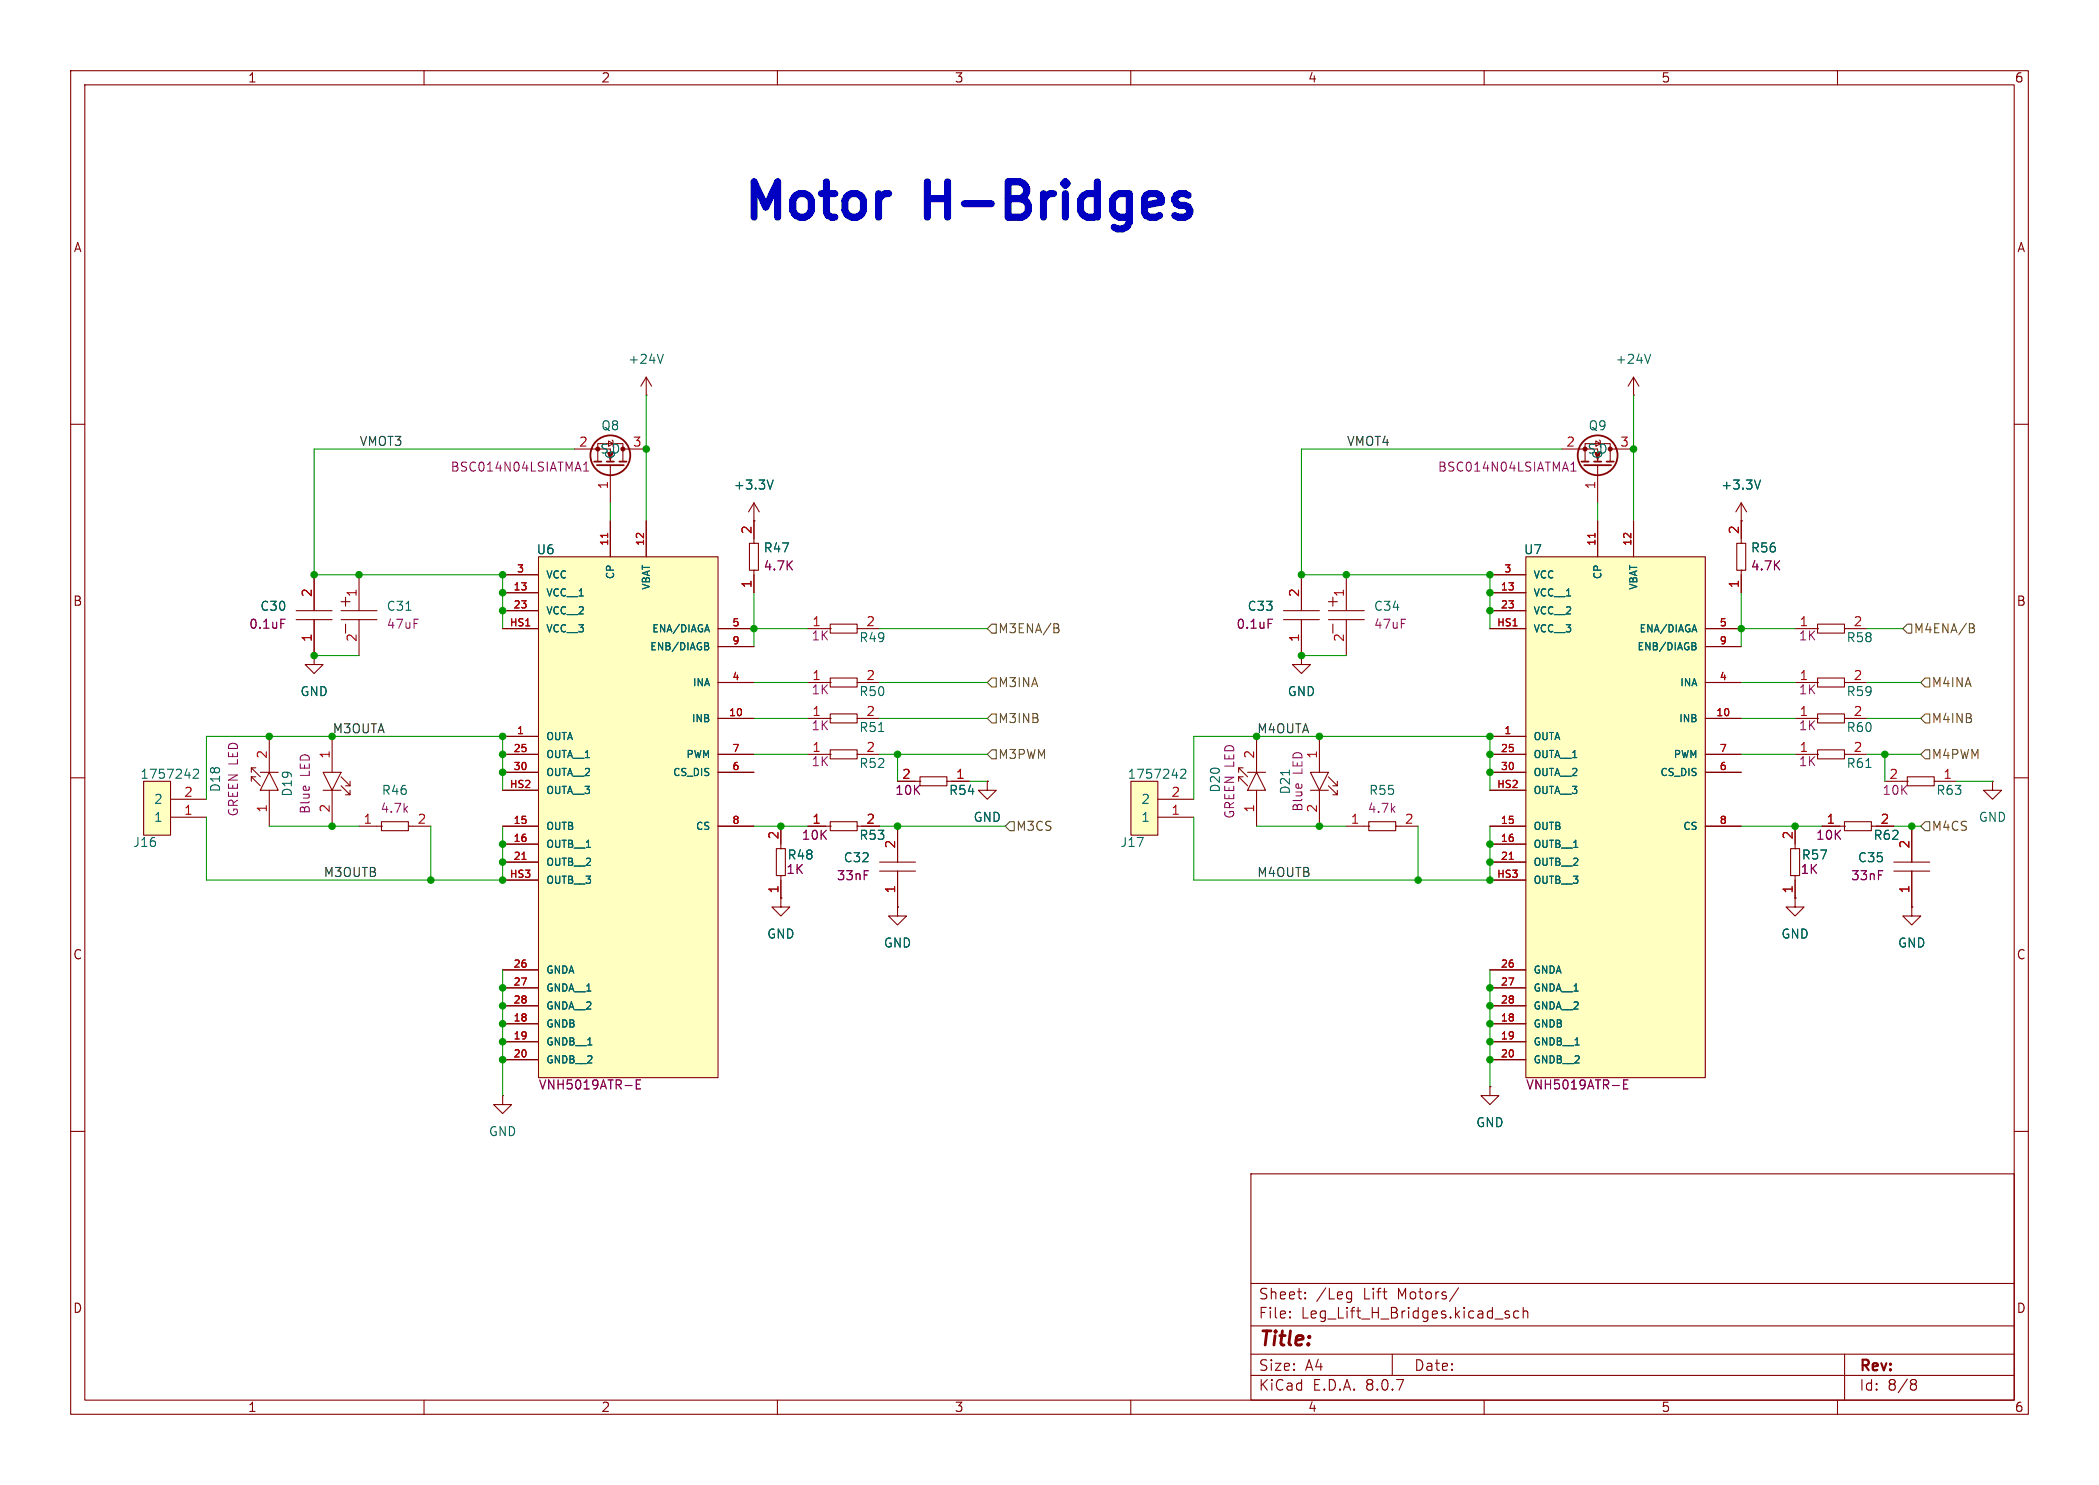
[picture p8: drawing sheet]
<svg xmlns="http://www.w3.org/2000/svg" width="297mm" height="210mm" viewBox="0 0 297 210" stroke-linecap="round" stroke-linejoin="round" font-family="sans-serif">
<g fill="none" stroke="#840000" stroke-width=".15">
<path d="M10 10h277v190h-277zM12 12h273v186h-273zM60 10v2M110 10v2M160 10v2M210 10v2M260 10v2M231.1 55.9h.1M231.1 53.3l-.7 1.3M231.1 53.3v2.6M231.1 53.3l.8 1.3M10 60h2"/>
<path d="M221 63.5h3.3M224.3 63.5v-.8h3.5v.8M224.3 63.5v1.8M225.8 62.4l.6 .3-.6 .4zM226.1 65.8v5.3M226.3 62.2l.1 .2v.7l.2 .1M227.8 63.5v1.8M227.8 63.5h3.3M246.4 73.7h.1M246.4 71.1l-.8 1.3M246.4 71.1v2.6M246.4 71.1l.7 1.3"/>
<path d="M285 60h2M257.2 88.3h3.8v1.2h-3.8zM257.2 95.9h3.8v1.3h-3.8zM261 88.9h.1M261 96.5h.1M261 88.9h3.2M261 96.5h3.2M10 110h2M50.8 116.8h3.2M54 116.2h3.8v1.3h-3.8zM54 116.8h.1M57.8 116.8h.1"/>
<path d="M57.8 116.8h3.2M127 110.5h3.2M130.2 109.9h3.8v1.2h-3.8zM130.2 110.5h.1M134 110.5h.1M134 110.5h3.2M139.7 110.5v1.3h1.3l-1.3 1.2-1.3-1.2h1.3M139.7 110.5h.1M175.3 109.2v-.6l1.2 1.3M175.3 108.6h.6M175.9 109.9h-.6l1.2 1.2M176.5 109.2h2.6"/>
<path d="M177.8 109.2l1.3 2.6h-2.6zM177.8 104.1v5.1M177.8 111.8v5M185.4 109.2h2.6l-1.3 2.6zM185.4 111.8h2.6M186.7 104.1v5.1M186.7 111.8v5M188 111.1l1.2 1.3v-.6M188 109.9l1.2 1.2M188.6 111.1h.6M188.6 112.4h.6M189.2 110.5v.6"/>
<path d="M190.5 116.8h3.2M193.7 116.2h3.8v1.3h-3.8zM193.7 116.8h.1M197.5 116.8h.1M197.5 116.8h3.2M254 116.8v3.2M257.2 106h3.8v1.3h-3.8zM257.2 101h3.8v1.2h-3.8zM257.8 116.8h3.2M261 116.2h3.8v1.3h-3.8zM261 106.7h.1M261 101.6h.1"/>
<path d="M261 116.8h.1M261 106.7h3.2M261 101.6h3.2M264.8 116.8h.1M264.8 116.8h3.2M285 110h2M253.4 120h1.2v3.8h-1.2zM254 127v1.3h1.3l-1.3 1.2-1.3-1.2h1.3M254 127h.1M254 123.8h.1M254 120h.1M254 123.8v3.2"/>
<path d="M270.5 128.3v1.2h1.3l-1.3 1.3-1.3-1.3h1.3M270.5 128.3h.1M71.1 154.9v1.3h1.3l-1.3 1.3-1.3-1.3h1.3M71.1 154.9h.1M10 160h2M177 166h108v32h-108zM285 160h2M60 198v2M110 198v2M160 198v2M177 194.5h108M177 191.5h108"/>
<path d="M177 187.5h108M177 181.5h108M182.5 186.3h.1l-.1 .1M182.5 186.3v.1M182.5 185.5v.1M182.5 185.5h.1l-.1 .1M184.7 183.6v.1M184.7 183.6h-.1l.1 .1M184.7 182.8v.1M184.7 182.8h-.1l.1 .1M190.8 182.7l.4 .1M191.2 182.7v1.2a.41 .41 0 0 1-.5 .3"/>
<path d="M191.2 183.6l-.4 .1M197 191.5v3M206.4 182.1l-1.3 2M210 198v2M213.5 185.5l-.3-.1-.2 .2v.2l.5 .2 .1 .1-.1 .2-.1 .1-.4-.1M214.9 185.5l-.4-.1-.3 .3v.4l.1 .2 .2 .1 .4-.1M215.5 185.5a.37 .37 0 0 1 .7 .1v.8M215.5 184.9v1.5M260 198v2M261 191.5v6.5M270.6 195.1l.4 .1a.31 .31 0 0 1 .2 .3 .31 .31 0 0 1-.3 .2M270.6 195.7h.3"/>
<path d="M270.9 195.7l.2 .2 .1 .4-.2 .2-.4 .1"/>
</g>
<path d="M233.6 50.1l-.5 1.3M249.1 67.9l-.4 1.3M182.4 108.9v.7M264 108.5h.7" fill="none" stroke="#006464" stroke-width=".15"/>
<g fill="none" stroke="#840000" stroke-width=".25">
<path d="M223.8 65.3h1M224.2 65.8h3.8M227.3 65.3h1"/>
<circle cx="226.1" cy="64.4" r="2.82"/>
</g>
<g fill="#840000" stroke="#840000" stroke-width=".15">
<circle cx="224.3" cy="63.5" r=".28"/>
<circle cx="227.8" cy="63.5" r=".28"/>
</g>
<path d="M222.3 66.6h.7M222.3 65.7l.3-.4v1.3" fill="none" stroke="#840084" stroke-width=".15"/>
<path d="M76.2 78.7h25.4v73.7h-25.4z" fill="#ffffc2"/>
<g fill="none" stroke="#840000" stroke-width=".15">
<path d="M91.4 55.9h.1M91.4 53.3v2.6M91.4 53.3l-.7 1.3M91.4 53.3l.8 1.3M76.2 78.7h25.4v73.7h-25.4zM81.3 63.5h3.3M84.6 63.5v-.8h3.5v.8M84.6 63.5v1.8M86.1 62.4l.6 .3-.6 .4zM86.4 65.8v5.3M86.4 73.7v5M86.6 62.2l.1 .2v.7l.2 .1"/>
<path d="M88.1 63.5v1.8M88.1 63.5h3.3M91.4 73.7v5M106 76.8h1.3v3.8h-1.3zM106.7 76.8h.1M106.7 73.7v3.1M245.7 76.8h1.3v3.8h-1.3zM246.4 76.8h.1M246.4 73.7v3.1M48.3 86.4h5M48.3 85.1h1.2M48.3 87.6h5"/>
<path d="M48.9 84.5v1.2M48.9 88.3v1.2M50.8 81.3v5.1M50.8 87.6v5.1M71.1 83.8h5.1M71.1 86.4h5.1M71.1 81.3h5.1M71.1 88.9h5.1M101.6 96.5h5.1M101.6 88.9h5.1M101.6 91.4h5.1M106.7 80.6h.1"/>
<path d="M106.7 80.6v3.2M117.5 88.3h3.8v1.2h-3.8zM117.5 95.9h3.8v1.3h-3.8zM121.3 88.9h.1M121.3 96.5h.1M121.3 96.5h3.2M121.3 88.9h3.2M181.6 86.4h5.1M181.6 87.6h5.1M184.1 92.7v1.3h1.3l-1.3 1.3-1.2-1.3h1.2M184.1 92.7h.1M184.1 81.3v5.1"/>
<path d="M184.1 87.6v5.1M188 86.4h5M188 85.1h1.2M188 87.6h5M188.6 84.5v1.2M188.6 88.3v1.2M190.5 81.3v5.1M190.5 87.6v5.1M246.4 80.6h.1M246.4 80.6v3.2M71.1 104.1h5.1M71.1 116.8h5.1"/>
<path d="M71.1 119.4h5.1M71.1 106.7h5.1M71.1 109.2h5.1M71.1 111.8h5.1M101.6 101.6h5.1M101.6 116.8h5.1M101.6 106.7h5.1M101.6 109.2h5.1M110.5 116.8v3.2M114.3 116.8h3.2M117.5 101h3.8v1.2h-3.8zM117.5 106h3.8v1.3h-3.8z"/>
<path d="M117.5 116.2h3.8v1.3h-3.8zM117.5 116.8h.1M121.3 101.6h.1M121.3 106.7h.1M121.3 116.8h.1M121.3 101.6h3.2M121.3 116.8h3.2M121.3 106.7h3.2M127 116.8v5.1M266.7 110.5h3.2M269.9 109.9h3.8v1.2h-3.8zM269.9 110.5h.1"/>
<path d="M270.5 116.8v5.1M273.7 110.5h.1M273.7 110.5h3.2M281.9 110.5v1.3h1.3l-1.3 1.2-1.2-1.2h1.2M281.9 110.5h.1M71.1 121.9h5.1M71.1 137.2h5.1M71.1 139.7h5.1M71.1 124.5h5.1M109.9 120h1.2v3.8h-1.2zM110.5 127v1.3h1.3l-1.3 1.2-1.3-1.2h1.3M110.5 127h.1"/>
<path d="M110.5 123.8h.1M110.5 120h.1M110.5 123.8v3.2M124.5 121.9h5M124.5 123.2h5M127 128.3v1.2h1.3l-1.3 1.3-1.3-1.3h1.3M127 128.3h.1M127 123.2v5.1M268 121.9h5M268 123.2h5M270.5 123.2v5.1M71.1 144.8h5.1"/>
<path d="M71.1 147.3h5.1M71.1 149.9h5.1M71.1 142.2h5.1M210.8 153.7v1.2h1.3l-1.3 1.3-1.3-1.3h1.3M210.8 153.7h.1"/>
</g>
<path d="M86 75.4v.6M73.9 121.5h.5" fill="none" stroke="#a90000" stroke-width=".15"/>
<path d="M93.9 50.1l-.5 1.3M57.4 86.3h.8M99.7 90.9l.5 .1v.2l-.2 .2M99.7 91.4h.3M100 88.3l.4 1.1M100 91.4l.3 .2-.1 .2-.5 .1M124.3 103.4h.7" fill="none" stroke="#006464" stroke-width=".15"/>
<path d="M82.6 66.6h.7M82.6 65.7l.3-.4v1.3M179.4 87.6h.6M90 153.3h.5M90.6 152.7h-.6v1.3h.6" fill="none" stroke="#840084" stroke-width=".15"/>
<g fill="none" stroke="#840000" stroke-width=".25">
<path d="M84.1 65.3h1M84.5 65.8h3.8M87.6 65.3h1"/>
<circle cx="86.4" cy="64.4" r="2.82"/>
</g>
<g fill="#840000" stroke="#840000" stroke-width=".15">
<circle cx="84.6" cy="63.5" r=".28"/>
<circle cx="88.1" cy="63.5" r=".28"/>
</g>
<path d="M160 110.5h3.8v7.6h-3.8z" fill="#ffffc2"/>
<path d="M160 110.5h3.8v7.6h-3.8zM163.8 115.6h5.1M163.8 113h5.1" fill="none" stroke="#840000" stroke-width=".15"/>
<path d="M167.1 108.9l.2-.1h.3l.1 .1 .1 .2-.1 .2-.7 .8h.8" fill="none" stroke="#006464" stroke-width=".15"/>
<path d="M215.9 78.7h25.4v73.7h-25.4z" fill="#ffffc2"/>
<g fill="none" stroke="#840000" stroke-width=".15">
<path d="M106.7 73.7h.1M106.7 71.1l-.8 1.3M106.7 71.1v2.6M106.7 71.1l.7 1.3M215.9 78.7h25.4v73.7h-25.4zM226.1 73.7v5M231.1 73.7v5M41.9 86.4h5.1M41.9 87.6h5.1M44.4 92.7v1.3h1.3l-1.3 1.3-1.2-1.3h1.2M44.4 92.7h.1M44.4 81.3v5.1"/>
<path d="M44.4 87.6v5.1M210.8 83.8h5.1M210.8 86.4h5.1M210.8 81.3h5.1M210.8 88.9h5.1M241.3 96.5h5.1M241.3 88.9h5.1M241.3 91.4h5.1M210.8 104.1h5.1M210.8 116.8h5.1M210.8 119.4h5.1M210.8 106.7h5.1"/>
<path d="M210.8 109.2h5.1M210.8 111.8h5.1M241.3 101.6h5.1M241.3 116.8h5.1M241.3 106.7h5.1M241.3 109.2h5.1M210.8 121.9h5.1M210.8 137.2h5.1M210.8 139.7h5.1M210.8 124.5h5.1M210.8 144.8h5.1M210.8 147.3h5.1"/>
<path d="M210.8 149.9h5.1M210.8 142.2h5.1"/>
</g>
<path d="M225.7 75.4v.6M213.6 121.5h.5" fill="none" stroke="#a90000" stroke-width=".15"/>
<path d="M109.4 67.9l-.4 1.3M239.4 90.9l.5 .1v.2l-.2 .2M239.4 91.4h.3M239.7 88.3l.4 1.1M239.7 91.4l.3 .2-.1 .2-.5 .1" fill="none" stroke="#006464" stroke-width=".15"/>
<path d="M39.7 87.6h.6M229.7 153.3h.5M230.3 152.7h-.6v1.3h.6" fill="none" stroke="#840084" stroke-width=".15"/>
<path d="M20.3 110.5h3.8v7.6h-3.8z" fill="#ffffc2"/>
<g fill="none" stroke="#840000" stroke-width=".15">
<path d="M86.4 73.7v5M91.4 73.7v5M106.7 73.7h.1M106.7 73.7v2.5M226.1 73.7v5M231.1 73.7v5M246.4 73.7h.1M246.4 73.7v2.5M44.4 92.7h.1M44.4 81.3v5.1M44.4 87.6v5.1M71.1 83.8h5.1"/>
<path d="M71.1 86.4h5.1M71.1 81.3h5.1M71.1 88.9h5.1M101.6 96.5h5.1M101.6 88.9h5.1M101.6 91.4h5.1M106.7 81.3v2.5M184.1 92.7h.1M184.1 81.3v5.1M184.1 87.6v5.1M210.8 83.8h5.1M210.8 86.4h5.1"/>
<path d="M210.8 81.3h5.1M210.8 88.9h5.1M241.3 96.5h5.1M241.3 88.9h5.1M241.3 91.4h5.1M246.4 81.3v2.5M20.3 110.5h3.8v7.6h-3.8zM24.1 115.6h5.1M24.1 113h5.1M35.6 109.2v-.6l1.2 1.3M35.6 109.9l1.2 1.2M35.6 109.9v.6"/>
<path d="M35.6 109.9h.6M35.6 108.6h.6M36.8 109.2h2.6M38.1 109.2l1.3 2.6h-2.6zM38.1 104.1v5.1M38.1 111.8v5M45.7 109.2h2.6l-1.3 2.6zM45.7 111.8h2.6M47 104.1v5.1M47 111.8v5M48.3 111.1l1.2 1.3v-.6M48.3 109.9l1.2 1.2"/>
<path d="M48.9 111.1h.6M48.9 112.4h.6M49.5 110.5v.6M71.1 109.2h5.1M71.1 111.8h5.1M71.1 104.1h5.1M71.1 116.8h5.1M71.1 119.4h5.1M71.1 106.7h5.1M101.6 109.2h5.1M101.6 101.6h5.1M101.6 116.8h5.1"/>
<path d="M101.6 106.7h5.1M110.5 116.8v2.6M114.3 116.8h2.5M121.9 116.8h2.6M127 110.5h2.5M127 116.8v5.1M134.6 110.5h2.6M139.7 110.5h.1M210.8 109.2h5.1M210.8 111.8h5.1M210.8 104.1h5.1M210.8 116.8h5.1"/>
<path d="M210.8 119.4h5.1M210.8 106.7h5.1M241.3 109.2h5.1M241.3 101.6h5.1M241.3 116.8h5.1M241.3 106.7h5.1M254 116.8v2.6M257.8 116.8h2.5M265.5 116.8h2.5M270.5 116.8v5.1M71.1 121.9h5.1M71.1 137.2h5.1"/>
<path d="M71.1 139.7h5.1M71.1 124.5h5.1M110.5 127h.1M110.5 124.5v2.5M127 128.3h.1M127 123.2v5.1M210.8 121.9h5.1M210.8 137.2h5.1M210.8 139.7h5.1M210.8 124.5h5.1M254 127h.1M254 124.5v2.5"/>
<path d="M270.5 128.3h.1M270.5 123.2v5.1M71.1 144.8h5.1M71.1 147.3h5.1M71.1 149.9h5.1M71.1 142.2h5.1M210.8 153.7h.1M210.8 144.8h5.1M210.8 147.3h5.1M210.8 149.9h5.1M210.8 142.2h5.1"/>
</g>
<path d="M109.4 67.9l-.4 1.3M249.1 67.9l-.4 1.3M99.7 90.9l.5 .1v.2l-.2 .2M99.7 91.4h.3M100 88.3l.4 1.1M100 91.4l.3 .2-.1 .2-.5 .1M239.4 90.9l.5 .1v.2l-.2 .2M239.4 91.4h.3M239.7 91.4l.3 .2-.1 .2-.5 .1M239.7 88.3l.4 1.1M27.4 108.9l.2-.1h.3l.1 .1 .1 .2-.1 .2-.7 .8h.8" fill="none" stroke="#006464" stroke-width=".15"/>
<g fill="none" stroke="#725600" stroke-width=".15">
<path d="M140.3 88.3h.7v1.2h-.7l-.6-.6zM140.3 95.9h.7v1.3h-.7l-.6-.7zM149.1 88.2h.4l.2 .1 .1 .3-.3 .2M149.1 88.8h.4M149.5 88.8a.34 .34 0 0 1 .4 .3 .34 .34 0 0 1-.3 .4h-.5M269.2 88.9l.7-.6h.6v1.2h-.6zM272.4 95.9h.6v1.3h-.6l-.6-.7zM278.7 88.2h.4l.2 .1v.3l-.2 .2M278.7 88.8h.4M279.1 88.8a.34 .34 0 0 1 .3 .3 .34 .34 0 0 1-.3 .4h-.4M140.3 106h.7v1.3h-.7l-.6-.6zM140.3 101h.7v1.2h-.7l-.6-.6z"/>
<path d="M142.9 116.2h.6v1.3h-.6l-.7-.7zM272.4 116.2h.6v1.3h-.6l-.6-.7zM272.4 106h.6v1.3h-.6l-.6-.6zM272.4 101h.6v1.2h-.6l-.6-.6z"/>
</g>
<path d="M166.5 28.8l.4 .2h.8l.4 .3 .3 .5v.2l-.3 .5-.4 .2h-1l-.5-.2M166.5 27.6l.4-.2h.8l.4 .2" fill="none" stroke="#0000c2" stroke-width="1"/>
<g fill="none" stroke="#009600" stroke-width=".15">
<path d="M91.4 55.9v17.8M231.1 55.9v17.8M81.3 63.5h-36.9v17.8h26.7v7.6M86.4 71.1v2.6M221 63.5h-36.9v17.8h26.7v7.6M226.1 71.1v2.6M44.4 92.7h6.4M106.7 96.5h7.6M106.7 88.9h7.6M106.7 83.8v7.6M124.5 96.5h15.2M124.5 88.9h15.2"/>
<path d="M184.1 92.7h6.4M246.4 96.5h7.6M246.4 88.9h7.6M246.4 83.8v7.6M264.2 96.5h7.6M264.2 88.9h5M29.2 115.6v8.9h41.9v-7.7M38.1 116.8h12.7M61 116.8v7.7M71.1 111.8v-7.7h-41.9v8.9M106.7 116.8h7.6M106.7 101.6h7.6"/>
<path d="M106.7 106.7h7.6M124.5 116.8h17.7M124.5 101.6h15.2M124.5 106.7h15.2M127 106.7v3.8M137.2 110.5h2.5M168.9 115.6v8.9h41.9v-7.7M177.8 116.8h12.7M200.7 116.8v7.7M210.8 111.8v-7.7h-41.9v8.9M246.4 116.8h11.4M246.4 101.6h7.6"/>
<path d="M246.4 106.7h7.6M264.2 101.6h7.6M264.2 106.7h7.6M266.7 106.7v3.8M268 116.8h3.8M276.9 110.5h5M71.1 137.2v17.7M210.8 137.2v16.5"/>
</g>
<path d="M39.7 87.6h.6M179.4 87.6h.6M90 153.3h.5M90.6 152.7h-.6v1.3h.6M229.7 153.3h.5M230.3 152.7h-.6v1.3h.6" fill="none" stroke="#840084" stroke-width=".15"/>
<path d="M86 75.4v.6M225.7 75.4v.6M73.9 121.5h.5M213.6 121.5h.5" fill="none" stroke="#a90000" stroke-width=".15"/>
<g fill="#009600" stroke="#009600" stroke-width=".15">
<circle cx="71.1" cy="109.2" r=".46"/>
<circle cx="71.1" cy="104.1" r=".46"/>
<circle cx="71.1" cy="106.7" r=".46"/>
<circle cx="71.1" cy="147.3" r=".46"/>
<circle cx="71.1" cy="149.9" r=".46"/>
<circle cx="71.1" cy="144.8" r=".46"/>
<circle cx="110.5" cy="116.8" r=".46"/>
<circle cx="127" cy="106.7" r=".46"/>
<circle cx="71.1" cy="139.7" r=".46"/>
<circle cx="71.1" cy="142.2" r=".46"/>
<circle cx="106.7" cy="88.9" r=".46"/>
<circle cx="127" cy="116.8" r=".46"/>
<circle cx="231.1" cy="63.5" r=".46"/>
<circle cx="210.8" cy="81.3" r=".46"/>
<circle cx="266.7" cy="106.7" r=".46"/>
<circle cx="246.4" cy="88.9" r=".46"/>
<circle cx="270.5" cy="116.8" r=".46"/>
<circle cx="254" cy="116.8" r=".46"/>
<circle cx="210.8" cy="86.4" r=".46"/>
<circle cx="210.8" cy="83.8" r=".46"/>
<circle cx="200.7" cy="124.5" r=".46"/>
<circle cx="186.7" cy="116.8" r=".46"/>
<circle cx="190.5" cy="81.3" r=".46"/>
<circle cx="184.1" cy="81.3" r=".46"/>
<circle cx="210.8" cy="121.9" r=".46"/>
<circle cx="210.8" cy="124.5" r=".46"/>
<circle cx="210.8" cy="119.4" r=".46"/>
<circle cx="210.8" cy="104.1" r=".46"/>
<circle cx="210.8" cy="106.7" r=".46"/>
<circle cx="177.8" cy="104.1" r=".46"/>
<circle cx="186.7" cy="104.1" r=".46"/>
<circle cx="184.1" cy="92.7" r=".46"/>
<circle cx="71.1" cy="124.5" r=".46"/>
<circle cx="71.1" cy="121.9" r=".46"/>
<circle cx="61" cy="124.5" r=".46"/>
<circle cx="38.1" cy="104.1" r=".46"/>
<circle cx="44.4" cy="92.7" r=".46"/>
<circle cx="47" cy="104.1" r=".46"/>
<circle cx="71.1" cy="119.4" r=".46"/>
<circle cx="47" cy="116.8" r=".46"/>
<circle cx="210.8" cy="142.2" r=".46"/>
<circle cx="210.8" cy="139.7" r=".46"/>
<circle cx="210.8" cy="144.8" r=".46"/>
<circle cx="210.8" cy="109.2" r=".46"/>
<circle cx="210.8" cy="149.9" r=".46"/>
<circle cx="210.8" cy="147.3" r=".46"/>
<circle cx="71.1" cy="83.8" r=".46"/>
<circle cx="71.1" cy="86.4" r=".46"/>
<circle cx="71.1" cy="81.3" r=".46"/>
<circle cx="44.4" cy="81.3" r=".46"/>
<circle cx="50.8" cy="81.3" r=".46"/>
<circle cx="91.4" cy="63.5" r=".46"/>
</g>
<g font-size="7" fill="#0000c2">
<text x="104.5" y="32.5">Motor</text>
<text x="131" y="32.5">H-Bridges</text>
</g>
<text font-size="2.8" fill="#840000" x="178" y="190.9">Title:</text>
<g font-size="2.1" fill="#840000">
<text x="178" y="184">Sheet:</text>
<text x="186.2" y="184">/Leg</text>
<text x="193" y="184">Lift</text>
<text x="197.9" y="184">Motors/</text>
<text x="178" y="186.7">File:</text>
<text x="184.1" y="186.7">Leg_Lift_H_Bridges.kicad_sch</text>
<text x="178" y="196.9">KiCad</text>
<text x="178" y="194.1">Size:</text>
<text x="184.7" y="194.1">A4</text>
<text x="185.7" y="196.9">E.D.A.</text>
<text x="193.3" y="196.9">8.0.7</text>
<text x="200" y="194.1">Date:</text>
<text x="263" y="194.3">Rev:</text>
<text x="263" y="196.9">Id:</text>
<text x="267.1" y="196.9">8/8</text>
</g>
<g font-size="1.8" fill="#840000">
<text x="35" y="11.9">1</text>
<text x="85" y="11.9">2</text>
<text x="135" y="11.9">3</text>
<text x="185" y="11.9">4</text>
<text x="235" y="11.9">5</text>
<text x="285" y="11.9">6</text>
<text x="10.3" y="35.9">A</text>
<text x="285.3" y="35.9">A</text>
<text x="10.3" y="85.9">B</text>
<text x="285.3" y="85.9">B</text>
<text x="10.3" y="135.9">C</text>
<text x="285.3" y="135.9">C</text>
<text x="10.3" y="185.9">D</text>
<text x="285.3" y="185.9">D</text>
<text x="35" y="199.9">1</text>
<text x="85" y="199.9">2</text>
<text x="135" y="199.9">3</text>
<text x="185" y="199.9">4</text>
<text x="235" y="199.9">5</text>
<text x="285" y="199.9">6</text>
</g>
<g font-size="1.8" fill="#006464">
<text x="88.8" y="51.7">+24V</text>
<text x="228.5" y="51.7">+24V</text>
<text x="84.8" y="64.4">S D</text>
<text x="85" y="61.1">Q8</text>
<text x="87.2" y="65" transform="rotate(-90 87.2 65)">G</text>
<text x="224.5" y="64.4">S D</text>
<text x="224.7" y="61.1">Q9</text>
<text x="226.9" y="65" transform="rotate(-90 226.9 65)">G</text>
<text x="103.7" y="69.4">+3.3V</text>
<text x="243.4" y="69.4">+3.3V</text>
<text x="75.8" y="78.6">U6</text>
<text x="108" y="78.3">R47</text>
<text x="215.5" y="78.6">U7</text>
<text x="247.7" y="78.3">R56</text>
<text x="36.7" y="86.6">C30</text>
<text x="54.6" y="86.6">C31</text>
<text x="176.4" y="86.6">C33</text>
<text x="194.3" y="86.6">C34</text>
<text x="121.5" y="91">R49</text>
<text x="261.2" y="91">R58</text>
<text x="42.4" y="98.7">GND</text>
<text x="121.5" y="98.7">R50</text>
<text x="182.1" y="98.7">GND</text>
<text x="261.2" y="98.7">R59</text>
<text x="121.5" y="103.7">R51</text>
<text x="261.2" y="103.7">R60</text>
<text x="19.8" y="110.3">1757242</text>
<text x="21.7" y="113.9">2</text>
<text x="31.3" y="112.1" transform="rotate(-90 31.3 112.1)">D18</text>
<text x="41.5" y="112.8" transform="rotate(-90 41.5 112.8)">D19</text>
<text x="53.9" y="112.6">R46</text>
<text x="121.5" y="108.8">R52</text>
<text x="134.2" y="112.6">R54</text>
<text x="159.5" y="110.3">1757242</text>
<text x="161.4" y="113.9">2</text>
<text x="182.7" y="112.4" transform="rotate(-90 182.7 112.4)">D21</text>
<text x="193.6" y="112.6">R55</text>
<text x="261.2" y="108.8">R61</text>
<text x="273.9" y="112.6">R63</text>
<text x="18.8" y="120">J16</text>
<text x="21.7" y="116.4">1</text>
<text x="121.5" y="119">R53</text>
<text x="137.7" y="116.4">GND</text>
<text x="158.5" y="120">J17</text>
<text x="161.4" y="116.4">1</text>
<text x="265" y="119">R62</text>
<text x="279.9" y="116.4">GND</text>
<text x="111.3" y="121.8">R48</text>
<text x="119.3" y="122.1">C32</text>
<text x="254.8" y="121.8">R57</text>
<text x="262.8" y="122.1">C35</text>
<text x="108.5" y="132.9">GND</text>
<text x="125" y="134.2">GND</text>
<text x="252" y="132.9">GND</text>
<text x="268.5" y="134.2">GND</text>
<text x="69.1" y="160.9">GND</text>
<text x="208.8" y="159.6">GND</text>
</g>
<g font-size="1.8" fill="#0f0f0f">
<text x="50.8" y="63.2">VMOT3</text>
<text x="190.5" y="63.2">VMOT4</text>
<text x="47" y="103.8">M3OUTA</text>
<text x="177.8" y="103.8">M4OUTA</text>
<text x="45.7" y="124.1">M3OUTB</text>
<text x="177.8" y="124.1">M4OUTB</text>
</g>
<g font-size="1.8" fill="#a90000">
<text x="81.8" y="63.2">2</text>
<text x="89.5" y="63.2">3</text>
<text x="221.5" y="63.2">2</text>
<text x="229.2" y="63.2">3</text>
<text x="86.1" y="69.3" transform="rotate(-90 86.1 69.3)">1</text>
<text x="225.8" y="69.3" transform="rotate(-90 225.8 69.3)">1</text>
<text x="106.4" y="75.6" transform="rotate(-90 106.4 75.6)">2</text>
<text x="246.1" y="75.6" transform="rotate(-90 246.1 75.6)">2</text>
<text x="106.4" y="83.3" transform="rotate(-90 106.4 83.3)">1</text>
<text x="246.1" y="83.3" transform="rotate(-90 246.1 83.3)">1</text>
<text x="44.2" y="84.5" transform="rotate(-90 44.2 84.5)">2</text>
<text x="50.5" y="84.5" transform="rotate(-90 50.5 84.5)">1</text>
<text x="114.9" y="88.6">1</text>
<text x="122.5" y="88.6">2</text>
<text x="183.9" y="84.5" transform="rotate(-90 183.9 84.5)">2</text>
<text x="190.2" y="84.5" transform="rotate(-90 190.2 84.5)">1</text>
<text x="254.6" y="88.6">1</text>
<text x="262.2" y="88.6">2</text>
<text x="44.2" y="90.9" transform="rotate(-90 44.2 90.9)">1</text>
<text x="50.5" y="90.9" transform="rotate(-90 50.5 90.9)">2</text>
<text x="183.9" y="90.9" transform="rotate(-90 183.9 90.9)">1</text>
<text x="190.2" y="90.9" transform="rotate(-90 190.2 90.9)">2</text>
<text x="114.9" y="101.3">1</text>
<text x="114.9" y="96.3">1</text>
<text x="122.5" y="101.3">2</text>
<text x="122.5" y="96.3">2</text>
<text x="254.6" y="96.3">1</text>
<text x="254.6" y="101.3">1</text>
<text x="262.2" y="96.3">2</text>
<text x="262.2" y="101.3">2</text>
<text x="37.8" y="107.4" transform="rotate(-90 37.8 107.4)">2</text>
<text x="46.7" y="107.4" transform="rotate(-90 46.7 107.4)">1</text>
<text x="114.9" y="106.4">1</text>
<text x="122.5" y="106.4">2</text>
<text x="177.5" y="107.4" transform="rotate(-90 177.5 107.4)">2</text>
<text x="186.4" y="107.4" transform="rotate(-90 186.4 107.4)">1</text>
<text x="254.6" y="106.4">1</text>
<text x="262.2" y="106.4">2</text>
<text x="26" y="112.8">2</text>
<text x="127.6" y="110.2">2</text>
<text x="135.2" y="110.2">1</text>
<text x="165.7" y="112.8">2</text>
<text x="267.3" y="110.2">2</text>
<text x="274.9" y="110.2">1</text>
<text x="26" y="115.3">1</text>
<text x="37.8" y="115" transform="rotate(-90 37.8 115)">1</text>
<text x="46.7" y="115" transform="rotate(-90 46.7 115)">2</text>
<text x="51.4" y="116.6">1</text>
<text x="59" y="116.6">2</text>
<text x="110.2" y="118.8" transform="rotate(-90 110.2 118.8)">2</text>
<text x="114.9" y="116.6">1</text>
<text x="122.5" y="116.6">2</text>
<text x="165.7" y="115.3">1</text>
<text x="177.5" y="115" transform="rotate(-90 177.5 115)">1</text>
<text x="186.4" y="115" transform="rotate(-90 186.4 115)">2</text>
<text x="191.1" y="116.6">1</text>
<text x="198.7" y="116.6">2</text>
<text x="253.7" y="118.8" transform="rotate(-90 253.7 118.8)">2</text>
<text x="258.4" y="116.6">1</text>
<text x="266" y="116.6">2</text>
<text x="126.7" y="120.1" transform="rotate(-90 126.7 120.1)">2</text>
<text x="270.3" y="120.1" transform="rotate(-90 270.3 120.1)">2</text>
<text x="110.2" y="126.4" transform="rotate(-90 110.2 126.4)">1</text>
<text x="126.7" y="126.4" transform="rotate(-90 126.7 126.4)">1</text>
<text x="253.7" y="126.4" transform="rotate(-90 253.7 126.4)">1</text>
<text x="270.3" y="126.4" transform="rotate(-90 270.3 126.4)">1</text>
</g>
<g font-size="1.8" fill="#840084">
<text x="63.7" y="66.9">BSC014N04LSIATMA1</text>
<text x="203.4" y="66.9">BSC014N04LSIATMA1</text>
<text x="108" y="80.9">4.7K</text>
<text x="247.7" y="80.9">4.7K</text>
<text x="35.2" y="89.1">0.1uF</text>
<text x="54.6" y="89.1">47uF</text>
<text x="174.9" y="89.1">0.1uF</text>
<text x="194.3" y="89.1">47uF</text>
<text x="114.7" y="90.8">1K</text>
<text x="254.4" y="90.8">1K</text>
<text x="114.7" y="98.4">1K</text>
<text x="254.4" y="98.4">1K</text>
<text x="114.7" y="103.5">1K</text>
<text x="254.4" y="103.5">1K</text>
<text x="44" y="109.9" transform="rotate(-90 44 109.9)">LED</text>
<text x="114.7" y="108.6">1K</text>
<text x="126.6" y="112.6">10K</text>
<text x="172.8" y="112.2" transform="rotate(-90 172.8 112.2)">D20</text>
<text x="184.5" y="109.5" transform="rotate(-90 184.5 109.5)">LED</text>
<text x="254.4" y="108.6">1K</text>
<text x="266.3" y="112.6">10K</text>
<text x="33.9" y="115.6" transform="rotate(-90 33.9 115.6)">GREEN LED</text>
<text x="44" y="115.2" transform="rotate(-90 44 115.2)">Blue</text>
<text x="53.8" y="115.2">4.7k</text>
<text x="113.4" y="119">10K</text>
<text x="174.9" y="115.9" transform="rotate(-90 174.9 115.9)">GREEN LED</text>
<text x="184.5" y="114.9" transform="rotate(-90 184.5 114.9)">Blue</text>
<text x="193.5" y="115.2">4.7k</text>
<text x="256.9" y="119">10K</text>
<text x="111.2" y="123.8">1K</text>
<text x="118.3" y="124.7">33nF</text>
<text x="254.7" y="123.8">1K</text>
<text x="261.8" y="124.7">33nF</text>
<text x="76.1" y="154.3">VNH5019ATR-E</text>
<text x="215.8" y="154.3">VNH5019ATR-E</text>
</g>
<g font-size="1.8" fill="#725600">
<text x="141.2" y="89.8">M3ENA/B</text>
<text x="270.7" y="89.8">M4ENA/B</text>
<text x="141.2" y="97.4">M3INA</text>
<text x="273.2" y="97.4">M4INA</text>
<text x="141.2" y="107.5">M3PWM</text>
<text x="141.2" y="102.5">M3INB</text>
<text x="273.2" y="107.5">M4PWM</text>
<text x="273.2" y="102.5">M4INB</text>
<text x="143.7" y="117.7">M3CS</text>
<text x="273.2" y="117.7">M4CS</text>
</g>
<g font-size="1.4" fill="#a90000">
<text x="86.1" y="77.3" transform="rotate(-90 86.1 77.3)">11</text>
<text x="91.2" y="77.3" transform="rotate(-90 91.2 77.3)">12</text>
<text x="225.8" y="77.3" transform="rotate(-90 225.8 77.3)">11</text>
<text x="230.9" y="77.3" transform="rotate(-90 230.9 77.3)">12</text>
<text x="72.6" y="83.6">13</text>
<text x="73" y="81">3</text>
<text x="212.3" y="83.6">13</text>
<text x="212.7" y="81">3</text>
<text x="72" y="88.6">HS1</text>
<text x="72.6" y="86.1">23</text>
<text x="103.5" y="88.6">5</text>
<text x="211.7" y="88.6">HS1</text>
<text x="212.3" y="86.1">23</text>
<text x="243.2" y="88.6">5</text>
<text x="103.5" y="91.2">9</text>
<text x="243.2" y="91.2">9</text>
<text x="103" y="101.3">10</text>
<text x="103.5" y="96.3">4</text>
<text x="242.7" y="101.3">10</text>
<text x="243.2" y="96.3">4</text>
<text x="72.6" y="106.4">25</text>
<text x="73" y="103.9">1</text>
<text x="103.5" y="106.4">7</text>
<text x="212.3" y="106.4">25</text>
<text x="212.7" y="103.9">1</text>
<text x="243.2" y="106.4">7</text>
<text x="72" y="111.5">HS2</text>
<text x="72.6" y="109">30</text>
<text x="103.5" y="109">6</text>
<text x="211.7" y="111.5">HS2</text>
<text x="212.3" y="109">30</text>
<text x="243.2" y="109">6</text>
<text x="72.6" y="116.6">15</text>
<text x="72.6" y="119.1">16</text>
<text x="103.5" y="116.6">8</text>
<text x="212.3" y="116.6">15</text>
<text x="212.3" y="119.1">16</text>
<text x="243.2" y="116.6">8</text>
<text x="72" y="124.2">HS3</text>
<text x="72.6" y="121.7">21</text>
<text x="211.7" y="124.2">HS3</text>
<text x="212.3" y="121.7">21</text>
<text x="72.6" y="136.9">26</text>
<text x="212.3" y="136.9">26</text>
<text x="72.6" y="139.4">27</text>
<text x="72.6" y="142">28</text>
<text x="212.3" y="139.4">27</text>
<text x="212.3" y="142">28</text>
<text x="72.6" y="144.5">18</text>
<text x="72.6" y="147.1">19</text>
<text x="72.6" y="149.6">20</text>
<text x="212.3" y="144.5">18</text>
<text x="212.3" y="147.1">19</text>
<text x="212.3" y="149.6">20</text>
</g>
<g font-size="1.4" fill="#006464">
<text x="77.2" y="82">VCC</text>
<text x="87.1" y="82" transform="rotate(-90 87.1 82)">CP</text>
<text x="92.2" y="83.5" transform="rotate(-90 92.2 83.5)">VBAT</text>
<text x="216.9" y="82">VCC</text>
<text x="226.8" y="82" transform="rotate(-90 226.8 82)">CP</text>
<text x="231.9" y="83.5" transform="rotate(-90 231.9 83.5)">VBAT</text>
<text x="77.2" y="84.6">VCC__1</text>
<text x="77.2" y="87.1">VCC__2</text>
<text x="77.2" y="89.6">VCC__3</text>
<text x="92.2" y="89.6">ENA/DIAGA</text>
<text x="216.9" y="84.6">VCC__1</text>
<text x="216.9" y="87.1">VCC__2</text>
<text x="216.9" y="89.6">VCC__3</text>
<text x="231.9" y="89.6">ENA/DIAGA</text>
<text x="91.9" y="92.2">ENB/DIAGB</text>
<text x="231.6" y="92.2">ENB/DIAGB</text>
<text x="97.9" y="97.3">INA</text>
<text x="237.6" y="97.3">INA</text>
<text x="77.2" y="104.9">OUTA</text>
<text x="77.2" y="107.4">OUTA__1</text>
<text x="97" y="107.4">PWM</text>
<text x="97.8" y="102.3">INB</text>
<text x="216.9" y="104.9">OUTA</text>
<text x="216.9" y="107.4">OUTA__1</text>
<text x="236.7" y="107.4">PWM</text>
<text x="237.5" y="102.3">INB</text>
<text x="77.2" y="110">OUTA__2</text>
<text x="77.2" y="112.5">OUTA__3</text>
<text x="95.1" y="110">CS_DIS</text>
<text x="216.9" y="110">OUTA__2</text>
<text x="216.9" y="112.5">OUTA__3</text>
<text x="234.8" y="110">CS_DIS</text>
<text x="77.2" y="117.6">OUTB</text>
<text x="98.3" y="117.6">CS</text>
<text x="216.9" y="117.6">OUTB</text>
<text x="238" y="117.6">CS</text>
<text x="77.2" y="120.1">OUTB__1</text>
<text x="77.2" y="122.7">OUTB__2</text>
<text x="77.2" y="125.2">OUTB__3</text>
<text x="216.9" y="120.1">OUTB__1</text>
<text x="216.9" y="122.7">OUTB__2</text>
<text x="216.9" y="125.2">OUTB__3</text>
<text x="77.2" y="137.9">GNDA</text>
<text x="216.9" y="137.9">GNDA</text>
<text x="77.2" y="140.4">GNDA__1</text>
<text x="77.2" y="143">GNDA__2</text>
<text x="216.9" y="140.4">GNDA__1</text>
<text x="216.9" y="143">GNDA__2</text>
<text x="77.2" y="145.5">GNDB</text>
<text x="77.2" y="148.1">GNDB__1</text>
<text x="216.9" y="145.5">GNDB</text>
<text x="216.9" y="148.1">GNDB__1</text>
<text x="77.2" y="150.6">GNDB__2</text>
<text x="216.9" y="150.6">GNDB__2</text>
</g>
</svg>
